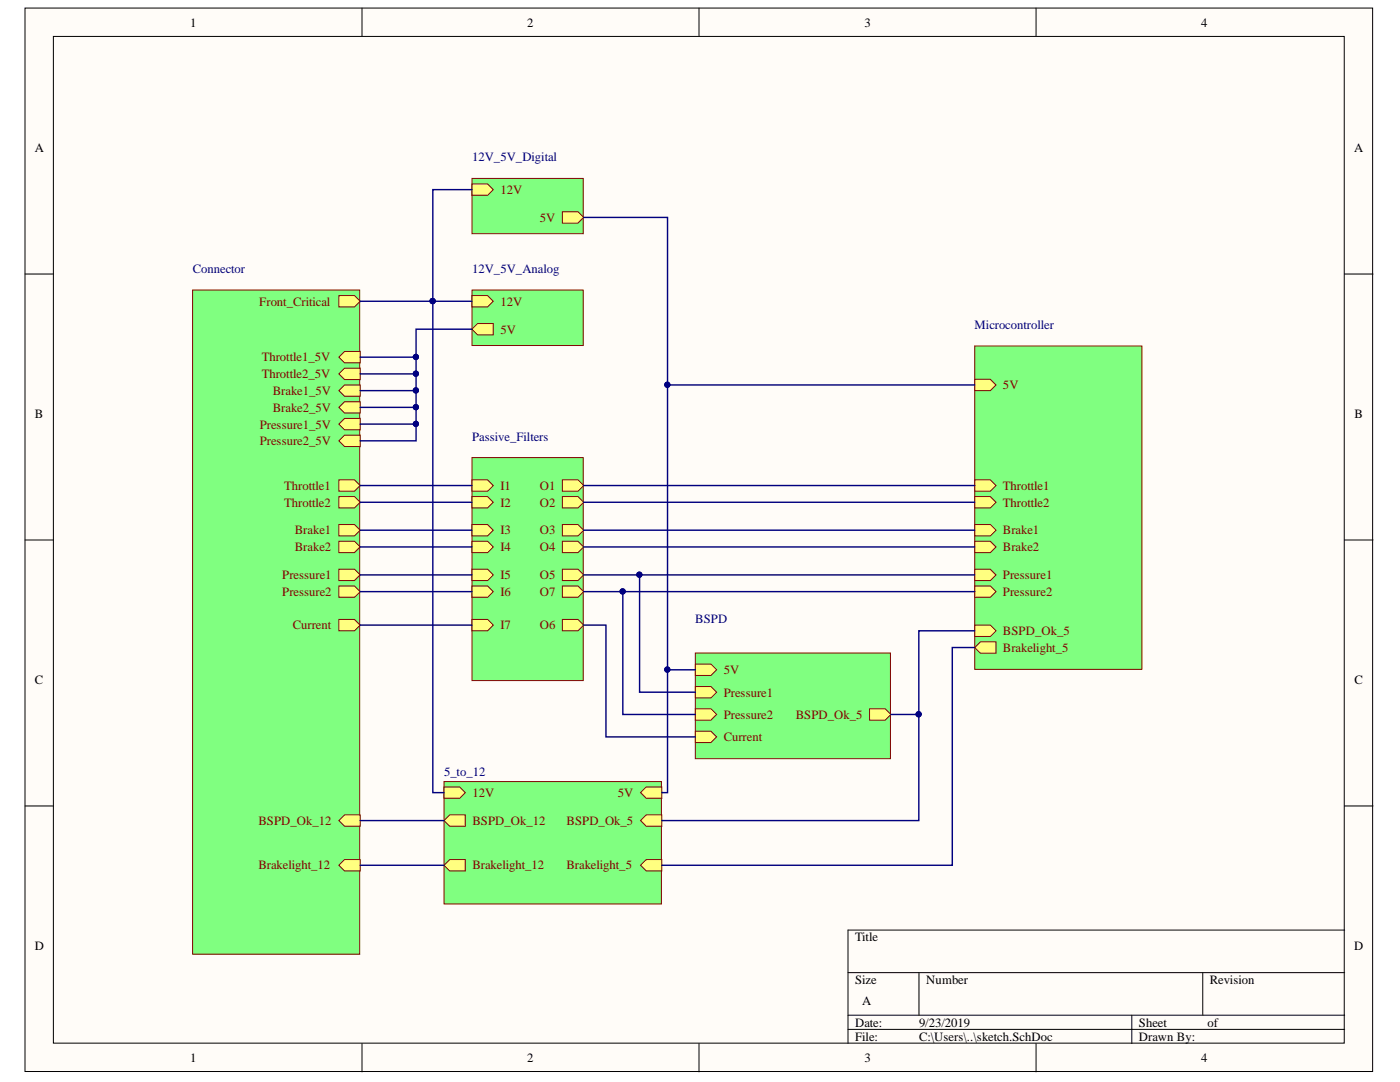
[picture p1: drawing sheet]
<svg xmlns="http://www.w3.org/2000/svg" width="279mm" height="216mm" viewBox="0 0 279 216" stroke-linecap="round" stroke-linejoin="round" font-family="sans-serif">
<g fill="#fffcf8" stroke="#000" stroke-width=".2">
<path d="M5 1.6h268.9v212.2h-268.9z"/>
<path d="M10.7 7.3h257.6v200.8h-257.6z"/>
</g>
<g fill="none" stroke="#000" stroke-width=".2">
<path d="M72.2 1.6v5.7M139.5 1.6v5.7M206.8 1.6v5.7M5 54.7h5.7M268.4 54.7h5.6M5 107.8h5.7M268.4 107.8h5.6M5 160.8h5.7M268.4 160.8h5.6M169.2 194.1h99.2M183.4 194.1v8.5M240 194.1v8.5"/>
<path d="M268.4 185.6h-99.2v22.6M72.2 208.2v5.7M139.5 208.2v5.7M169.2 202.6h99.2M169.2 205.4h99.2M206.8 208.2v5.7M225.9 202.6v5.6"/>
</g>
<path d="M38.4 57.9h33.4v132.5h-33.4z" fill="#80ff80" stroke="#800000" stroke-width=".2"/>
<path d="M67.6 95.7h3.1l1.2 1.2-1.2 1.1h-3.1z" fill-rule="evenodd" fill="#ffff80"/>
<path d="M67.6 95.7h3.1l1.2 1.2-1.2 1.1h-3.1z" fill="none" stroke="#800000" stroke-width=".2"/>
<path d="M67.6 59h3.1l1.2 1.1-1.2 1.1h-3.1z" fill-rule="evenodd" fill="#ffff80"/>
<path d="M67.6 59h3.1l1.2 1.1-1.2 1.1h-3.1z" fill="none" stroke="#800000" stroke-width=".2"/>
<path d="M67.6 71.3l1.2-1.2h3.1v2.3h-3.1z" fill-rule="evenodd" fill="#ffff80"/>
<path d="M67.6 71.3l1.2-1.2h3.1v2.3h-3.1z" fill="none" stroke="#800000" stroke-width=".2"/>
<path d="M67.6 74.6l1.2-1.1h3.1v2.2h-3.1z" fill-rule="evenodd" fill="#ffff80"/>
<path d="M67.6 74.6l1.2-1.1h3.1v2.2h-3.1z" fill="none" stroke="#800000" stroke-width=".2"/>
<path d="M67.6 99.1h3.1l1.2 1.1-1.2 1.2h-3.1z" fill-rule="evenodd" fill="#ffff80"/>
<path d="M67.6 99.1h3.1l1.2 1.1-1.2 1.2h-3.1z" fill="none" stroke="#800000" stroke-width=".2"/>
<path d="M67.6 77.9l1.2-1.1h3.1v2.3h-3.1z" fill-rule="evenodd" fill="#ffff80"/>
<path d="M67.6 77.9l1.2-1.1h3.1v2.3h-3.1z" fill="none" stroke="#800000" stroke-width=".2"/>
<path d="M67.6 104.7h3.1l1.2 1.1-1.2 1.1h-3.1z" fill-rule="evenodd" fill="#ffff80"/>
<path d="M67.6 104.7h3.1l1.2 1.1-1.2 1.1h-3.1z" fill="none" stroke="#800000" stroke-width=".2"/>
<path d="M67.6 81.3l1.2-1.1h3.1v2.2h-3.1z" fill-rule="evenodd" fill="#ffff80"/>
<path d="M67.6 81.3l1.2-1.1h3.1v2.2h-3.1z" fill="none" stroke="#800000" stroke-width=".2"/>
<path d="M67.6 108h3.1l1.2 1.1-1.2 1.2h-3.1z" fill-rule="evenodd" fill="#ffff80"/>
<path d="M67.6 108h3.1l1.2 1.1-1.2 1.2h-3.1z" fill="none" stroke="#800000" stroke-width=".2"/>
<path d="M67.6 84.6l1.2-1.1h3.1v2.3h-3.1z" fill-rule="evenodd" fill="#ffff80"/>
<path d="M67.6 84.6l1.2-1.1h3.1v2.3h-3.1z" fill="none" stroke="#800000" stroke-width=".2"/>
<path d="M67.6 113.6h3.1l1.2 1.1-1.2 1.1h-3.1z" fill-rule="evenodd" fill="#ffff80"/>
<path d="M67.6 113.6h3.1l1.2 1.1-1.2 1.1h-3.1z" fill="none" stroke="#800000" stroke-width=".2"/>
<path d="M67.6 88l1.2-1.2h3.1v2.3h-3.1z" fill-rule="evenodd" fill="#ffff80"/>
<path d="M67.6 88l1.2-1.2h3.1v2.3h-3.1z" fill="none" stroke="#800000" stroke-width=".2"/>
<path d="M67.6 116.9h3.1l1.2 1.2-1.2 1.1h-3.1z" fill-rule="evenodd" fill="#ffff80"/>
<path d="M67.6 116.9h3.1l1.2 1.2-1.2 1.1h-3.1z" fill="none" stroke="#800000" stroke-width=".2"/>
<path d="M67.6 123.6h3.1l1.2 1.1-1.2 1.2h-3.1z" fill-rule="evenodd" fill="#ffff80"/>
<path d="M67.6 123.6h3.1l1.2 1.1-1.2 1.2h-3.1z" fill="none" stroke="#800000" stroke-width=".2"/>
<path d="M67.6 163.7l1.2-1.1h3.1v2.3h-3.1z" fill-rule="evenodd" fill="#ffff80"/>
<path d="M67.6 163.7l1.2-1.1h3.1v2.3h-3.1z" fill="none" stroke="#800000" stroke-width=".2"/>
<path d="M67.6 172.7l1.2-1.2h3.1v2.3h-3.1z" fill-rule="evenodd" fill="#ffff80"/>
<path d="M67.6 172.7l1.2-1.2h3.1v2.3h-3.1z" fill="none" stroke="#800000" stroke-width=".2"/>
<path d="M94.2 57.9h22.2v11h-22.2z" fill="#80ff80" stroke="#800000" stroke-width=".2"/>
<path d="M94.2 59h3.1l1.1 1.1-1.1 1.1h-3.1z" fill-rule="evenodd" fill="#ffff80"/>
<path d="M94.2 59h3.1l1.1 1.1-1.1 1.1h-3.1z" fill="none" stroke="#800000" stroke-width=".2"/>
<path d="M94.2 65.7l1.1-1.1h3.1v2.2h-3.1z" fill-rule="evenodd" fill="#ffff80"/>
<path d="M94.2 65.7l1.1-1.1h3.1v2.2h-3.1z" fill="none" stroke="#800000" stroke-width=".2"/>
<path d="M94.2 35.6h22.2v11h-22.2z" fill="#80ff80" stroke="#800000" stroke-width=".2"/>
<path d="M94.2 36.7h3.1l1.1 1.1-1.1 1.2h-3.1z" fill-rule="evenodd" fill="#ffff80"/>
<path d="M94.2 36.7h3.1l1.1 1.1-1.1 1.2h-3.1z" fill="none" stroke="#800000" stroke-width=".2"/>
<path d="M112.2 42.3h3.1l1.2 1.1-1.2 1.1h-3.1z" fill-rule="evenodd" fill="#ffff80"/>
<path d="M112.2 42.3h3.1l1.2 1.1-1.2 1.1h-3.1z" fill="none" stroke="#800000" stroke-width=".2"/>
<path d="M94.2 91.3h22.2v44.5h-22.2z" fill="#80ff80" stroke="#800000" stroke-width=".2"/>
<path d="M94.2 95.7h3.1l1.1 1.2-1.1 1.1h-3.1z" fill-rule="evenodd" fill="#ffff80"/>
<path d="M94.2 95.7h3.1l1.1 1.2-1.1 1.1h-3.1z" fill="none" stroke="#800000" stroke-width=".2"/>
<path d="M94.2 99.1h3.1l1.1 1.1-1.1 1.2h-3.1z" fill-rule="evenodd" fill="#ffff80"/>
<path d="M94.2 99.1h3.1l1.1 1.1-1.1 1.2h-3.1z" fill="none" stroke="#800000" stroke-width=".2"/>
<path d="M94.2 104.7h3.1l1.1 1.1-1.1 1.1h-3.1z" fill-rule="evenodd" fill="#ffff80"/>
<path d="M94.2 104.7h3.1l1.1 1.1-1.1 1.1h-3.1z" fill="none" stroke="#800000" stroke-width=".2"/>
<path d="M94.2 108h3.1l1.1 1.1-1.1 1.2h-3.1z" fill-rule="evenodd" fill="#ffff80"/>
<path d="M94.2 108h3.1l1.1 1.1-1.1 1.2h-3.1z" fill="none" stroke="#800000" stroke-width=".2"/>
<path d="M94.2 113.6h3.1l1.1 1.1-1.1 1.1h-3.1z" fill-rule="evenodd" fill="#ffff80"/>
<path d="M94.2 113.6h3.1l1.1 1.1-1.1 1.1h-3.1z" fill="none" stroke="#800000" stroke-width=".2"/>
<path d="M94.2 116.9h3.1l1.1 1.2-1.1 1.1h-3.1z" fill-rule="evenodd" fill="#ffff80"/>
<path d="M94.2 116.9h3.1l1.1 1.2-1.1 1.1h-3.1z" fill="none" stroke="#800000" stroke-width=".2"/>
<path d="M112.2 95.7h3.1l1.2 1.2-1.2 1.1h-3.1z" fill-rule="evenodd" fill="#ffff80"/>
<path d="M112.2 95.7h3.1l1.2 1.2-1.2 1.1h-3.1z" fill="none" stroke="#800000" stroke-width=".2"/>
<path d="M112.2 99.1h3.1l1.2 1.1-1.2 1.2h-3.1z" fill-rule="evenodd" fill="#ffff80"/>
<path d="M112.2 99.1h3.1l1.2 1.1-1.2 1.2h-3.1z" fill="none" stroke="#800000" stroke-width=".2"/>
<path d="M112.2 104.7h3.1l1.2 1.1-1.2 1.1h-3.1z" fill-rule="evenodd" fill="#ffff80"/>
<path d="M112.2 104.7h3.1l1.2 1.1-1.2 1.1h-3.1z" fill="none" stroke="#800000" stroke-width=".2"/>
<path d="M112.2 108h3.1l1.2 1.1-1.2 1.2h-3.1z" fill-rule="evenodd" fill="#ffff80"/>
<path d="M112.2 108h3.1l1.2 1.1-1.2 1.2h-3.1z" fill="none" stroke="#800000" stroke-width=".2"/>
<path d="M112.2 113.6h3.1l1.2 1.1-1.2 1.1h-3.1z" fill-rule="evenodd" fill="#ffff80"/>
<path d="M112.2 113.6h3.1l1.2 1.1-1.2 1.1h-3.1z" fill="none" stroke="#800000" stroke-width=".2"/>
<path d="M112.2 116.9h3.1l1.2 1.2-1.2 1.1h-3.1z" fill-rule="evenodd" fill="#ffff80"/>
<path d="M112.2 116.9h3.1l1.2 1.2-1.2 1.1h-3.1z" fill="none" stroke="#800000" stroke-width=".2"/>
<path d="M94.2 123.6h3.1l1.1 1.1-1.1 1.2h-3.1z" fill-rule="evenodd" fill="#ffff80"/>
<path d="M94.2 123.6h3.1l1.1 1.1-1.1 1.2h-3.1z" fill="none" stroke="#800000" stroke-width=".2"/>
<path d="M112.2 123.6h3.1l1.2 1.1-1.2 1.2h-3.1z" fill-rule="evenodd" fill="#ffff80"/>
<path d="M112.2 123.6h3.1l1.2 1.1-1.2 1.2h-3.1z" fill="none" stroke="#800000" stroke-width=".2"/>
<path d="M138.8 130.3h38.9v21.1h-38.9z" fill="#80ff80" stroke="#800000" stroke-width=".2"/>
<path d="M138.8 145.9h3.1l1.1 1.1-1.1 1.2h-3.1z" fill-rule="evenodd" fill="#ffff80"/>
<path d="M138.8 145.9h3.1l1.1 1.1-1.1 1.2h-3.1z" fill="none" stroke="#800000" stroke-width=".2"/>
<path d="M138.8 141.4h3.1l1.1 1.2-1.1 1.1h-3.1z" fill-rule="evenodd" fill="#ffff80"/>
<path d="M138.8 141.4h3.1l1.1 1.2-1.1 1.1h-3.1z" fill="none" stroke="#800000" stroke-width=".2"/>
<path d="M138.8 137h3.1l1.1 1.1-1.1 1.2h-3.1z" fill-rule="evenodd" fill="#ffff80"/>
<path d="M138.8 137h3.1l1.1 1.1-1.1 1.2h-3.1z" fill="none" stroke="#800000" stroke-width=".2"/>
<path d="M173.5 141.4h3.2l1.1 1.2-1.1 1.1h-3.2z" fill-rule="evenodd" fill="#ffff80"/>
<path d="M173.5 141.4h3.2l1.1 1.2-1.1 1.1h-3.2z" fill="none" stroke="#800000" stroke-width=".2"/>
<path d="M138.8 132.5h3.1l1.1 1.1-1.1 1.2h-3.1z" fill-rule="evenodd" fill="#ffff80"/>
<path d="M138.8 132.5h3.1l1.1 1.1-1.1 1.2h-3.1z" fill="none" stroke="#800000" stroke-width=".2"/>
<path d="M88.6 156h43.4v24.4h-43.4z" fill="#80ff80" stroke="#800000" stroke-width=".2"/>
<path d="M127.8 163.7l1.2-1.1h3.1v2.3h-3.1z" fill-rule="evenodd" fill="#ffff80"/>
<path d="M127.8 163.7l1.2-1.1h3.1v2.3h-3.1z" fill="none" stroke="#800000" stroke-width=".2"/>
<path d="M88.6 163.7l1.1-1.1h3.2v2.3h-3.2z" fill-rule="evenodd" fill="#ffff80"/>
<path d="M88.6 163.7l1.1-1.1h3.2v2.3h-3.2z" fill="none" stroke="#800000" stroke-width=".2"/>
<path d="M127.8 172.7l1.2-1.2h3.1v2.3h-3.1z" fill-rule="evenodd" fill="#ffff80"/>
<path d="M127.8 172.7l1.2-1.2h3.1v2.3h-3.1z" fill="none" stroke="#800000" stroke-width=".2"/>
<path d="M88.6 172.7l1.1-1.2h3.2v2.3h-3.2z" fill-rule="evenodd" fill="#ffff80"/>
<path d="M88.6 172.7l1.1-1.2h3.2v2.3h-3.2z" fill="none" stroke="#800000" stroke-width=".2"/>
<path d="M127.8 158.2l1.2-1.2h3.1v2.3h-3.1z" fill-rule="evenodd" fill="#ffff80"/>
<path d="M127.8 158.2l1.2-1.2h3.1v2.3h-3.1z" fill="none" stroke="#800000" stroke-width=".2"/>
<path d="M88.6 157h3.1l1.2 1.2-1.2 1.1h-3.1z" fill-rule="evenodd" fill="#ffff80"/>
<path d="M88.6 157h3.1l1.2 1.2-1.2 1.1h-3.1z" fill="none" stroke="#800000" stroke-width=".2"/>
<path d="M194.5 69h33.4v64.6h-33.4z" fill="#80ff80" stroke="#800000" stroke-width=".2"/>
<path d="M194.5 75.7h3.1l1.2 1.1-1.2 1.1h-3.1z" fill-rule="evenodd" fill="#ffff80"/>
<path d="M194.5 75.7h3.1l1.2 1.1-1.2 1.1h-3.1z" fill="none" stroke="#800000" stroke-width=".2"/>
<path d="M194.5 95.7h3.1l1.2 1.2-1.2 1.1h-3.1z" fill-rule="evenodd" fill="#ffff80"/>
<path d="M194.5 95.7h3.1l1.2 1.2-1.2 1.1h-3.1z" fill="none" stroke="#800000" stroke-width=".2"/>
<path d="M194.5 99.1h3.1l1.2 1.1-1.2 1.2h-3.1z" fill-rule="evenodd" fill="#ffff80"/>
<path d="M194.5 99.1h3.1l1.2 1.1-1.2 1.2h-3.1z" fill="none" stroke="#800000" stroke-width=".2"/>
<path d="M194.5 104.7h3.1l1.2 1.1-1.2 1.1h-3.1z" fill-rule="evenodd" fill="#ffff80"/>
<path d="M194.5 104.7h3.1l1.2 1.1-1.2 1.1h-3.1z" fill="none" stroke="#800000" stroke-width=".2"/>
<path d="M194.5 108h3.1l1.2 1.1-1.2 1.2h-3.1z" fill-rule="evenodd" fill="#ffff80"/>
<path d="M194.5 108h3.1l1.2 1.1-1.2 1.2h-3.1z" fill="none" stroke="#800000" stroke-width=".2"/>
<path d="M194.5 113.6h3.1l1.2 1.1-1.2 1.1h-3.1z" fill-rule="evenodd" fill="#ffff80"/>
<path d="M194.5 113.6h3.1l1.2 1.1-1.2 1.1h-3.1z" fill="none" stroke="#800000" stroke-width=".2"/>
<path d="M194.5 116.9h3.1l1.2 1.2-1.2 1.1h-3.1z" fill-rule="evenodd" fill="#ffff80"/>
<path d="M194.5 116.9h3.1l1.2 1.2-1.2 1.1h-3.1z" fill="none" stroke="#800000" stroke-width=".2"/>
<path d="M194.5 129.2l1.2-1.1h3.1v2.2h-3.1z" fill-rule="evenodd" fill="#ffff80"/>
<path d="M194.5 129.2l1.2-1.1h3.1v2.2h-3.1z" fill="none" stroke="#800000" stroke-width=".2"/>
<path d="M194.5 124.7h3.1l1.2 1.2-1.2 1.1h-3.1z" fill-rule="evenodd" fill="#ffff80"/>
<path d="M194.5 124.7h3.1l1.2 1.2-1.2 1.1h-3.1z" fill="none" stroke="#800000" stroke-width=".2"/>
<g fill="none" stroke="#000080" stroke-width=".28">
<path d="M94.2 37.8h-7.8v120.4h2.2M116.5 43.4h16.7v90.2h5.6M71.9 60.1h22.3M83 71.3v3.3h-11.1M83 74.6v3.3h-11.1M83 77.9v3.4h-11.1M94.2 65.7h-11.2v5.6h-11.1M133.2 76.8h61.3M71.9 96.9h22.3M83 81.3v3.3h-11.1M83 84.6v3.4h-11.1M116.5 96.9h78"/>
<path d="M71.9 100.2h22.3M71.9 105.8h22.3M71.9 109.1h22.3M71.9 114.7h22.3M71.9 118.1h22.3M116.5 118.1h7.8v24.5h14.5M116.5 114.7h11.1v23.4h11.2M116.5 100.2h78M116.5 105.8h78M116.5 109.1h78M124.3 118.1h70.2M127.6 114.7h66.9"/>
<path d="M71.9 124.7h22.3M116.5 124.7h4.4v22.3h17.9M133.2 133.6v24.6h-1.1M194.5 129.2h-4.4v43.5h-58M194.5 125.9h-11.1v16.7M177.8 142.6h5.6v21.1h-51.3M71.9 163.7h16.7M71.9 172.7h16.7"/>
</g>
<g fill="#000080" stroke="#000080" stroke-width=".2">
<circle cx="86.3" cy="60.1" r=".52"/>
<circle cx="83" cy="71.2" r=".52"/>
<circle cx="83" cy="74.6" r=".52"/>
<circle cx="83" cy="77.9" r=".52"/>
<circle cx="83" cy="81.2" r=".52"/>
<circle cx="83" cy="84.6" r=".52"/>
<circle cx="124.3" cy="118" r=".52"/>
<circle cx="127.6" cy="114.7" r=".52"/>
<circle cx="183.3" cy="142.5" r=".52"/>
<circle cx="133.2" cy="76.8" r=".52"/>
<circle cx="133.2" cy="133.6" r=".52"/>
</g>
<g font-size="2.5">
<text x="38" y="5.3">1</text>
<text x="105.2" y="5.3">2</text>
<text x="172.5" y="5.3">3</text>
<text x="239.7" y="5.3">4</text>
<text x="6.9" y="30.4">A</text>
<text x="270.3" y="30.4">A</text>
<text x="6.9" y="83.5">B</text>
<text x="270.3" y="83.5">B</text>
<text x="6.9" y="136.6">C</text>
<text x="270.3" y="136.6">C</text>
<text x="6.9" y="189.6">D</text>
<text x="170.6" y="187.9">Title</text>
<text x="270.3" y="189.6">D</text>
<text x="170.6" y="196.4">Size</text>
<text x="184.9" y="196.4">Number</text>
<text x="241.4" y="196.4">Revision</text>
<text x="172.1" y="200.6">A</text>
<text x="170.6" y="204.8">Date:</text>
<text x="170.6" y="207.6">File:</text>
<text x="183.4" y="204.8">9/23/2019</text>
<text x="183.4" y="207.6">C:\Users\..\sketch.SchDoc</text>
<text x="227.3" y="204.8">Sheet</text>
<text x="227.3" y="207.6">Drawn By:</text>
<text x="241" y="204.8">of</text>
<text x="38" y="211.9">1</text>
<text x="105.2" y="211.9">2</text>
<text x="172.5" y="211.9">3</text>
<text x="239.7" y="211.9">4</text>
</g>
<g font-size="2.5" fill="#000080">
<text x="94.2" y="32.2">12V_5V_Digital</text>
<text x="38.5" y="54.5">Connector</text>
<text x="94.2" y="54.5">12V_5V_Analog</text>
<text x="194.5" y="65.7">Microcontroller</text>
<text x="94.2" y="88">Passive_Filters</text>
<text x="138.8" y="124.2">BSPD</text>
<text x="88.6" y="154.8">5_to_12</text>
</g>
<g font-size="2.5" fill="#800000">
<text x="99.9" y="38.7">12V</text>
<text x="107.7" y="44.3">5V</text>
<text x="51.8" y="61">Front_Critical</text>
<text x="99.9" y="61">12V</text>
<text x="99.9" y="66.6">5V</text>
<text x="52.3" y="72.1">Throttle1_5V</text>
<text x="52.3" y="75.5">Throttle2_5V</text>
<text x="200.2" y="77.7">5V</text>
<text x="54.5" y="78.8">Brake1_5V</text>
<text x="54.5" y="82.1">Brake2_5V</text>
<text x="51.8" y="85.5">Pressure1_5V</text>
<text x="51.8" y="88.8">Pressure2_5V</text>
<text x="56.7" y="97.8">Throttle1</text>
<text x="56.7" y="101.1">Throttle2</text>
<text x="99.9" y="97.8">I1</text>
<text x="99.9" y="101.1">I2</text>
<text x="107.7" y="97.8">O1</text>
<text x="107.7" y="101.1">O2</text>
<text x="200.2" y="97.8">Throttle1</text>
<text x="200.2" y="101.1">Throttle2</text>
<text x="58.9" y="106.6">Brake1</text>
<text x="99.9" y="106.6">I3</text>
<text x="107.7" y="106.6">O3</text>
<text x="200.2" y="106.6">Brake1</text>
<text x="58.9" y="110">Brake2</text>
<text x="99.9" y="110">I4</text>
<text x="107.7" y="110">O4</text>
<text x="200.2" y="110">Brake2</text>
<text x="56.3" y="115.6">Pressure1</text>
<text x="56.3" y="118.9">Pressure2</text>
<text x="99.9" y="115.6">I5</text>
<text x="99.9" y="118.9">I6</text>
<text x="107.7" y="115.6">O5</text>
<text x="107.7" y="118.9">O7</text>
<text x="200.2" y="115.6">Pressure1</text>
<text x="200.2" y="118.9">Pressure2</text>
<text x="58.4" y="125.6">Current</text>
<text x="99.9" y="125.6">I7</text>
<text x="107.7" y="125.6">O6</text>
<text x="200.2" y="130.1">Brakelight_5</text>
<text x="200.2" y="126.8">BSPD_Ok_5</text>
<text x="144.4" y="134.5">5V</text>
<text x="144.4" y="143.4">Pressure2</text>
<text x="144.4" y="139">Pressure1</text>
<text x="158.8" y="143.4">BSPD_Ok_5</text>
<text x="144.4" y="147.9">Current</text>
<text x="94.3" y="159">12V</text>
<text x="123.3" y="159">5V</text>
<text x="51.6" y="164.6">BSPD_Ok_12</text>
<text x="94.3" y="164.6">BSPD_Ok_12</text>
<text x="113.1" y="164.6">BSPD_Ok_5</text>
<text x="51.6" y="173.5">Brakelight_12</text>
<text x="94.3" y="173.5">Brakelight_12</text>
<text x="113.1" y="173.5">Brakelight_5</text>
</g>
</svg>
